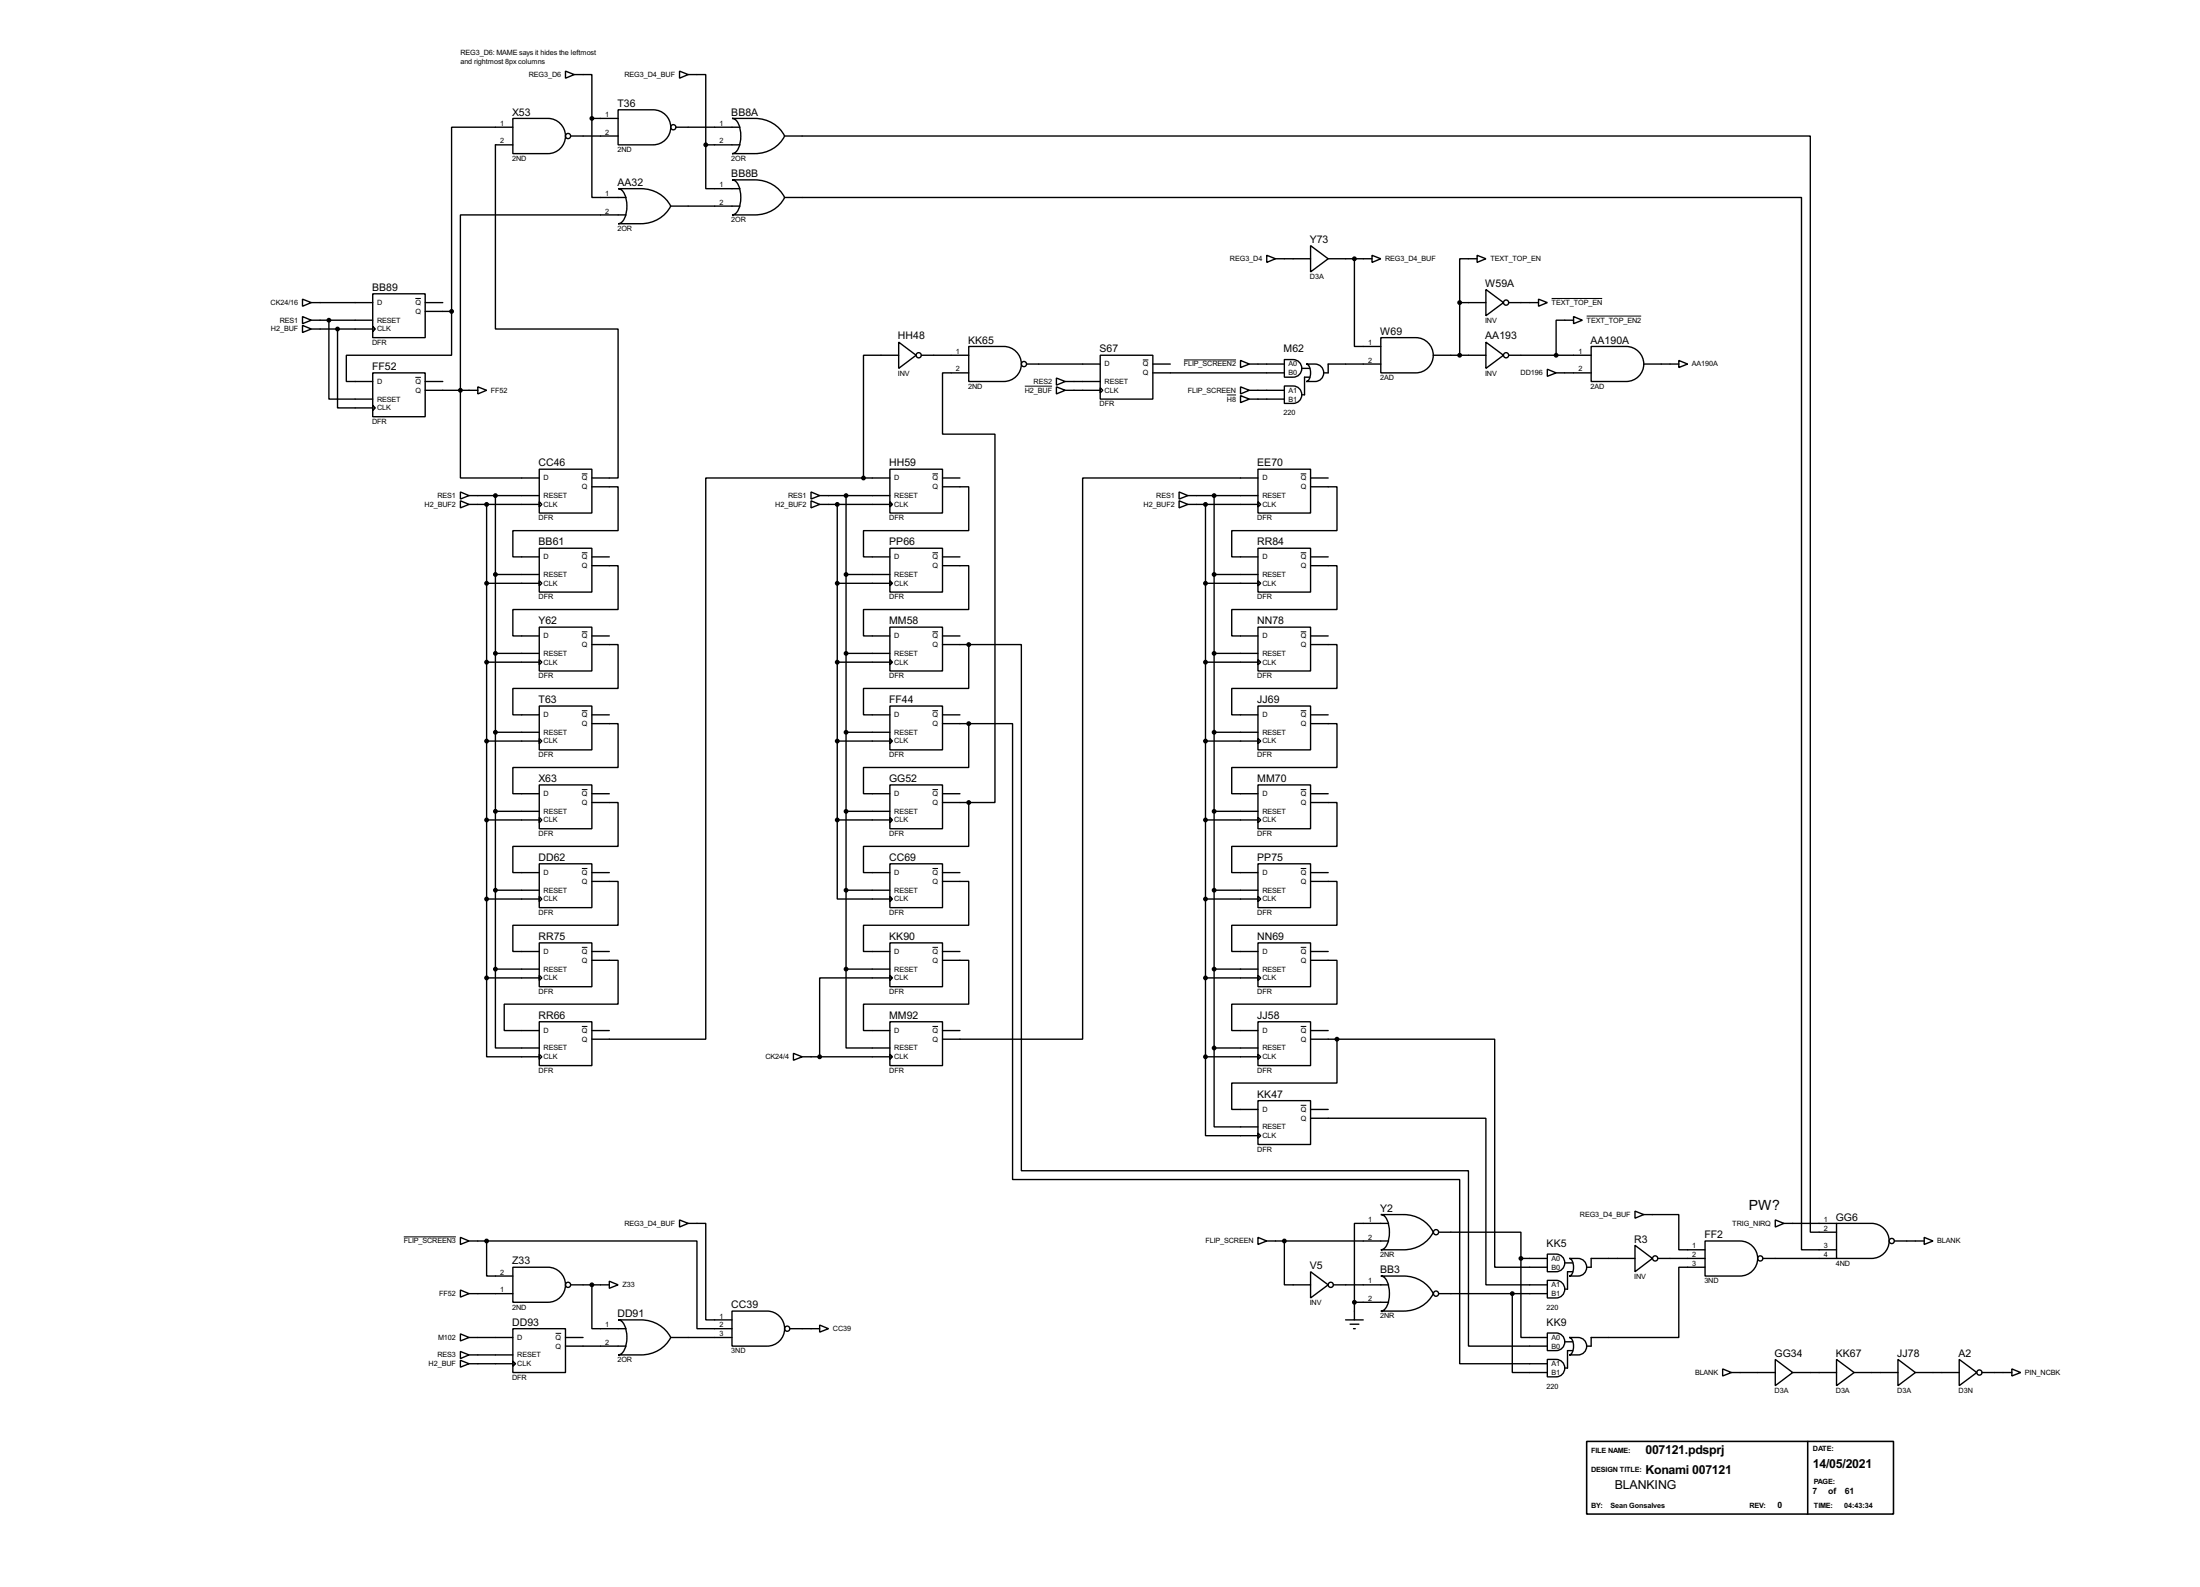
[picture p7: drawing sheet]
<svg xmlns="http://www.w3.org/2000/svg" width="637mm" height="460mm" viewBox="0 0 637 460" stroke-linecap="round" stroke-linejoin="round" font-family="sans-serif">
<g fill="none" stroke="#000" stroke-width=".4">
<path d="M148.6 34.3h10.2a5.1 5.1 0 0 1 5.1 5.1 5.1 5.1 0 0 1-5.1 5.1h-10.2zM148.6 36.9h-17.7v53.3M163.9 20.6l2.5 1-2.5 1.1zM165.4 39.4h13.7M166.4 21.6h5.1v12.7M171.5 34.3v22.9h9.9M171.5 34.3h7.6M179.1 31.8h10.2a5.1 5.1 0 0 1 5.1 5.1 5.1 5.1 0 0 1-5.1 5.1h-10.2zM195.9 36.9h18.5M196.9 20.6l2.5 1-2.5 1.1zM199.4 21.6h5.1v20.4M212.1 34.3h6.6a9.5 9.5 0 0 1 8.7 5.1 9.5 9.5 0 0 1-8.7 5.1h-6.6a3.2 3.2 0 0 0 2.4-3.1 7.8 7.8 0 0 0-1.3-6.7z"/>
<path d="M227.4 39.4h297.2v317.5h7.6M148.6 42h-5v53.3h35.5v43.2h-7.6M179.1 54.7h6.6a9.6 9.6 0 0 1 8.7 5 9.6 9.6 0 0 1-8.7 5.1h-6.6a3.2 3.2 0 0 0 2.4-3.1 7.6 7.6 0 0 0-1.4-6.6zM194.4 59.7h20M204.5 42v12.7h9.9M204.5 42h9.9M212.1 52.1h6.6a9.5 9.5 0 0 1 8.7 5.1 9.5 9.5 0 0 1-8.7 5.1h-6.6a3.2 3.2 0 0 0 2.4-3.2 7.8 7.8 0 0 0-1.3-6.6zM227.4 57.2h294.6v304.8h10.2M181.4 62.3h-48v76.2h22.9M367.1 74l2.5 1-2.5 1zM369.6 75h10.2M379.8 71.2l5.1 3.8-5.1 3.8z"/>
<path d="M384.9 75h12.7M392.5 75v25.4h7.6M397.6 74l2.5 1-2.5 1zM428 74l2.6 1-2.6 1zM428 75h-5v12.7M87.7 91.7l2.5 1.1-2.5 1zM87.7 94.3l2.5 1-2.5 1zM87.7 86.7l2.5 1-2.5 1zM90.2 87.7h17.8M90.2 95.3h17.8M90.2 92.8h17.8M95.3 92.8v22.8h12.7"/>
<path d="M97.8 95.3v22.9h10.2M108 85.1h15.2v12.7h-15.2zM108 94.5l.8 .8-.8 .8zM123.2 87.7h5.1M123.2 90.2h7.7M130.9 90.2v12.7h-30.5v7.6h7.6M260.4 99.1l5.1 3.8-5.1 3.8zM400.1 97.8h10.2a5.1 5.1 0 0 1 5 5.1 5.1 5.1 0 0 1-5 5.1h-10.2zM423 87.7h7.6M423 87.7v15.2M430.6 83.9l5.1 3.8-5.1 3.8zM430.6 99.1l5.1 3.8-5.1 3.8z"/>
<path d="M437.2 87.7h8.6M445.8 86.7l2.6 1-2.6 1zM456 91.7l2.5 1.1-2.5 1zM456 92.8h-5.1v10.1M108 108h15.2v12.7h-15.2zM108 117.4l.8 .8-.8 .7zM123.2 113.1h15.3M123.2 110.5h5.1M138.5 112.1l2.5 1-2.5 1zM260.4 102.9h-10.2v35.6M267 102.9h13.7M280.7 100.4h10.2a5.1 5.1 0 0 1 5.1 5 5.1 5.1 0 0 1-5.1 5.1h-10.2z"/>
<path d="M280.7 108h-7.6v17.8h15.2v106.7h-7.6M297.5 105.5h21.3M306.1 109.5l2.6 1-2.6 1.1zM306.1 112.1l2.6 1-2.6 1zM308.7 113.1h10.1M308.7 110.5h10.1M318.8 102.9h15.3v12.7h-15.3zM318.8 112.3l.8 .8-.8 .7zM334.1 105.5h5M334.1 108h38.1M359.5 104.4l2.5 1.1-2.5 1zM359.5 112.1l2.5 1-2.5 1z"/>
<path d="M359.5 114.6l2.5 1-2.5 1zM362 113.1h10.2M362 105.5h10.2M362 115.6h10.2M372.2 104.2a4.9 4.9 0 0 1 4.1 .5 2.56 2.56 0 0 1 .8 2.8 2.56 2.56 0 0 1-2.4 1.8h-2.5zM372.2 111.8a5 5 0 0 1 4.1 .5 2.53 2.53 0 0 1 .8 2.9 2.53 2.53 0 0 1-2.4 1.7h-2.5zM377.2 106.7h2.3M378.5 105.5a5 5 0 0 1 4.1 .5 2.53 2.53 0 0 1 .8 2.8 2.53 2.53 0 0 1-2.3 1.7h-2.6a3 3 0 0 0 1.1-3.8 1.41 1.41 0 0 0-1.1-1.2zM379.5 109.3h-1.5v5.1h-.8M400.1 105.5h-15.2v2.5h-1.3M415.3 102.9h15.3M437.2 102.9h23.9"/>
<path d="M448.4 107l2.5 1-2.5 1zM450.9 108h10.2M461.1 100.4h10.1a5.1 5.1 0 0 1 5.1 5 5.1 5.1 0 0 1-5.1 5.1h-10.1zM476.3 105.5h10.2M486.5 104.4l2.5 1.1-2.5 1zM156.3 135.9h15.2v12.7h-15.2zM250.2 138.5h-45.7v162.5h-33M250.2 138.5h7.7M257.9 135.9h15.2v12.7h-15.2zM273.1 138.5h5.1M364.5 135.9h15.3v12.7h-15.3zM364.5 138.5h-50.8v162.5h-40.6"/>
<path d="M379.8 138.5h5.1M133.4 142.5l2.5 1.1-2.5 1zM133.4 145.1l2.5 1-2.5 1zM135.9 146.1h20.4M135.9 143.6h20.4M141 146.1v137.2M143.6 143.6v137.1M156.3 145.3l.7 .8-.7 .8zM156.3 158.8h15.2v12.7h-15.2zM171.5 141h7.6v12.7h-30.5v7.6h7.7M235 142.5l2.5 1.1-2.5 1zM235 145.1l2.5 1-2.5 1z"/>
<path d="M237.5 146.1h20.4M237.5 143.6h20.4M242.6 146.1v91.4M245.2 143.6v137.1M257.9 145.3l.7 .8-.7 .8zM257.9 158.8h15.2v12.7h-15.2zM273.1 141h7.6v12.7h-30.5v7.6h7.7M341.7 142.5l2.5 1.1-2.5 1zM341.7 145.1l2.5 1-2.5 1zM344.2 146.1h20.3M344.2 143.6h20.3M349.3 146.1v160"/>
<path d="M351.8 143.6v160M364.5 145.3l.8 .8-.8 .8zM364.5 158.8h15.3v12.7h-15.3zM379.8 141h7.6v12.7h-30.5v7.6h7.6M141 169h15.3M143.6 166.4h12.7M156.3 168.2l.7 .8-.7 .7zM171.5 163.9h7.6v12.7h-30.5v7.6h7.7M171.5 161.3h5.1M242.6 169h15.3M245.2 166.4h12.7M257.9 168.2l.7 .8-.7 .7z"/>
<path d="M273.1 163.9h7.6v12.7h-30.5v7.6h7.7M273.1 161.3h5.1M349.3 169h15.2M351.8 166.4h12.7M364.5 168.2l.8 .8-.8 .7zM379.8 163.9h7.6v12.7h-30.5v7.6h7.6M379.8 161.3h5.1M141 191.8h15.3M143.6 189.3h12.7M156.3 181.7h15.2v12.7h-15.2zM156.3 191.1l.7 .7-.7 .8zM171.5 186.7h7.6v12.7h-30.5v7.7h7.7"/>
<path d="M171.5 184.2h5.1M242.6 191.8h15.3M245.2 189.3h12.7M257.9 181.7h15.2v12.7h-15.2zM257.9 191.1l.7 .7-.7 .8zM273.1 186.7h7.6M273.1 184.2h5.1M280.7 186.7v12.7h-30.5v7.7h7.7M280.7 186.7h15.3v152.4h129.5v50.8h22.9M349.3 191.8h15.2M351.8 189.3h12.7M364.5 181.7h15.3v12.7h-15.3z"/>
<path d="M364.5 191.1l.8 .7-.8 .8zM379.8 186.7h7.6v12.7h-30.5v7.7h7.6M379.8 184.2h5.1M141 214.7h15.3M143.6 212.1h12.7M156.3 204.5h15.2v12.7h-15.2zM156.3 213.9l.7 .8-.7 .7zM171.5 209.6h7.6v12.7h-30.5v7.6h7.7M171.5 207.1h5.1M242.6 214.7h15.3M245.2 212.1h12.7M257.9 204.5h15.2v12.7h-15.2z"/>
<path d="M257.9 213.9l.7 .8-.7 .7zM273.1 209.6h7.6M273.1 207.1h5.1M280.7 209.6v12.7h-30.5v7.6h7.7M280.7 209.6h12.7v132.1h129.6v53.3h25.4M349.3 214.7h15.2M351.8 212.1h12.7M364.5 204.5h15.3v12.7h-15.3zM364.5 213.9l.8 .8-.8 .7zM379.8 209.6h7.6v12.7h-30.5v7.6h7.6M379.8 207.1h5.1M141 237.5h15.3"/>
<path d="M143.6 235h12.7M156.3 227.4h15.2v12.7h-15.2zM156.3 236.8l.7 .7-.7 .8zM171.5 232.5h7.6v12.7h-30.5v7.6h7.7M171.5 229.9h5.1M242.6 237.5v22.9h15.3M242.6 237.5h15.3M245.2 235h12.7M257.9 227.4h15.2v12.7h-15.2zM257.9 236.8l.7 .7-.7 .8zM273.1 232.5h7.6M273.1 229.9h5.1"/>
<path d="M280.7 232.5v12.7h-30.5v7.6h7.7M349.3 237.5h15.2M351.8 235h12.7M364.5 227.4h15.3v12.7h-15.3zM364.5 236.8l.8 .7-.8 .8zM379.8 232.5h7.6v12.7h-30.5v7.6h7.6M379.8 229.9h5.1M143.6 257.9h12.7M156.3 250.2h15.2v12.7h-15.2zM156.3 259.6l.7 .8-.7 .8zM171.5 255.3h7.6v12.7h-30.5v7.6h7.7M171.5 252.8h5.1"/>
<path d="M245.2 257.9h12.7M257.9 250.2h15.2v12.7h-15.2zM257.9 259.6l.7 .8-.7 .8zM273.1 255.3h7.6v12.7h-30.5v7.6h7.7M273.1 252.8h5.1M351.8 257.9h12.7M364.5 250.2h15.3v12.7h-15.3zM364.5 259.6l.8 .8-.8 .8zM379.8 255.3h7.6v12.7h-30.5v7.6h7.6M379.8 252.8h5.1M141 260.4h15.3M156.3 273.1h15.2v12.7h-15.2z"/>
<path d="M171.5 278.2h7.6v12.7h-33v7.6h10.2M171.5 275.6h5.1M257.9 273.1h15.2v12.7h-15.2zM273.1 278.2h7.6v12.7h-30.5v7.6h7.7M273.1 275.6h5.1M349.3 260.4h15.2M364.5 273.1h15.3v12.7h-15.3zM379.8 278.2h7.6v12.7h-30.5v7.6h7.6M379.8 275.6h5.1M141 283.3v22.8h15.3M141 283.3h15.3M143.6 280.7v22.9h12.7"/>
<path d="M143.6 280.7h12.7M156.3 282.5l.7 .8-.7 .7zM156.3 296h15.2v12.7h-15.2zM171.5 298.5h5.1M245.2 280.7v22.9h12.7M245.2 280.7h12.7M257.9 282.5l.7 .8-.7 .7zM257.9 296h15.2v12.7h-15.2zM257.9 283.3h-20.4v22.8M273.1 298.5h5.1M349.3 283.3h15.2M351.8 280.7h12.7"/>
<path d="M364.5 282.5l.8 .8-.8 .7zM364.5 296h15.3v12.7h-15.3zM379.8 298.5h5.1M156.3 305.4l.7 .7-.7 .8zM229.9 305.1l2.6 1-2.6 1zM232.5 306.1h25.4M257.9 305.4l.7 .7-.7 .8zM349.3 306.1v22.9h15.2M349.3 306.1h15.2M351.8 303.6v22.8h12.7M351.8 303.6h12.7M364.5 305.4l.8 .7-.8 .8z"/>
<path d="M364.5 318.8h15.3v12.7h-15.3zM379.8 301h7.6M387.4 301v12.7h-30.5v7.7h7.6M387.4 301h45.7v66.1h15.3M364.5 328.2l.8 .8-.8 .7zM379.8 323.9h50.8v48.3h17.8M379.8 321.4h5.1M133.4 358.4l2.5 1.1-2.5 1zM135.9 359.5h5.1M141 359.5h61v25.4h10.1M141 359.5v10.1h7.6M196.9 353.4l2.5 1-2.5 1z"/>
<path d="M199.4 354.4h5.1v27.9h7.6M364.5 358.4l2.6 1.1-2.6 1zM367.1 359.5h35.3M372.2 359.5v12.7h7.6M400.1 351.8h6.6a9.5 9.5 0 0 1 8.6 5.1 9.5 9.5 0 0 1-8.6 5.1h-6.6a3.2 3.2 0 0 0 2.3-3.1 7.9 7.9 0 0 0-1.3-6.7zM402.4 354.4h-9.9v22.8M416.9 356.9h23.8v7.6M473.8 350.8l2.5 1-2.5 1.1zM476.3 351.8h10.2v10.2h7.6M494.1 359.5h10.1a5.1 5.1 0 0 1 5.1 5 5.1 5.1 0 0 1-5.1 5.1h-10.1zM514.4 353.4l2.5 1-2.5 1zM516.9 354.4h15.3"/>
<path d="M532.2 354.4h10.1a5.1 5.1 0 0 1 5.1 5 5.1 5.1 0 0 1-5.1 5.1h-10.1zM548.9 359.5h8.7M557.6 358.4l2.5 1.1-2.5 1zM133.4 373.7l2.5 1-2.5 1zM135.9 374.7h12.7M148.6 367.1h10.2a5.1 5.1 0 0 1 5.1 5 5.1 5.1 0 0 1-5.1 5.1h-10.2zM165.4 372.2h11.2M171.5 372.2v12.7h9.9M176.6 371.1l2.5 1.1-2.5 1zM212.1 379.8h10.2a5.1 5.1 0 0 1 5.1 5 5.1 5.1 0 0 1-5.1 5.1h-10.2zM379.8 368.4l5.1 3.8-5.1 3.8zM386.4 372.2h16"/>
<path d="M392.5 377.2h9.9M392.5 377.2v5.1M400.1 369.6h6.6a9.5 9.5 0 0 1 8.6 5.1 9.4 9.4 0 0 1-8.6 5.1h-6.6a3.2 3.2 0 0 0 2.3-3.2 7.9 7.9 0 0 0-1.3-6.6zM416.9 374.7h31.5M438.2 374.7v22.9h10.2M440.7 364.5v22.9h7.7M440.7 364.5h7.7M448.4 363.3a5 5 0 0 1 4.1 .5 2.57 2.57 0 0 1 .8 2.8 2.57 2.57 0 0 1-2.4 1.8h-2.5zM448.4 370.9a4.9 4.9 0 0 1 4.1 .5 2.56 2.56 0 0 1 .8 2.8 2.56 2.56 0 0 1-2.4 1.8h-2.5zM453.4 365.8h2.3M454.7 364.5a4.9 4.9 0 0 1 4.1 .6 2.56 2.56 0 0 1 .8 2.8 2.56 2.56 0 0 1-2.3 1.7h-2.6a2.24 2.24 0 0 0 1.3-2.5l-.2-1.3a1.45 1.45 0 0 0-1.1-1.3zM455.7 368.4h-1.5v5h-.8"/>
<path d="M473.8 360.7l5 3.8-5 3.9zM473.8 364.5h-12.7v2.6h-1.3M480.4 364.5h13.7M494.1 367.1h-7.6v20.3h-25.4v2.5h-1.3M510.8 364.5h21.4M133.4 394l2.5 1-2.5 1zM133.4 391.5l2.5 1-2.5 1zM133.4 386.4l2.5 1-2.5 1zM135.9 387.4h12.7M135.9 395h12.7M135.9 392.5h12.7M148.6 384.9h15.3v12.7h-15.3z"/>
<path d="M148.6 394.3l.8 .7-.8 .8zM163.9 389.9h17.5M163.9 387.4h5.1M179.1 382.3h6.6a9.6 9.6 0 0 1 8.7 5.1 9.6 9.6 0 0 1-8.7 5.1h-6.6a3.2 3.2 0 0 0 2.4-3.2 7.7 7.7 0 0 0-1.4-6.6zM194.4 387.4h17.7M228.9 384.9h8.6M237.5 383.8l2.6 1.1-2.6 1zM389.9 382.3h5.1M391.2 383.6h2.6M392.2 384.9h.5M448.4 386.1a5 5 0 0 1 4.1 .5 2.57 2.57 0 0 1 .8 2.9 2.57 2.57 0 0 1-2.4 1.7h-2.5zM448.4 393.8a5 5 0 0 1 4.1 .5 2.54 2.54 0 0 1 .8 2.8 2.54 2.54 0 0 1-2.4 1.7h-2.5z"/>
<path d="M453.4 388.7h2.3M454.7 387.4a5 5 0 0 1 4.1 .5 2.54 2.54 0 0 1 .8 2.8 2.54 2.54 0 0 1-2.3 1.8h-2.6a2.24 2.24 0 0 0 1.3-2.6l-.2-1.3a1.41 1.41 0 0 0-1.1-1.2zM455.7 391.2h-1.5v5.1h-.8M499.2 396.5l2.5 1.1-2.5 1zM501.7 397.6h12.7M514.4 393.8l5.1 3.8-5.1 3.8zM519.5 397.6h12.7M532.2 393.8l5.1 3.8-5.1 3.8zM537.3 397.6h12.7M550 393.8l5 3.8-5 3.8zM555 397.6h12.7M567.7 393.8l5.1 3.8-5.1 3.8z"/>
<path d="M574.3 397.6h8.7M583 396.5l2.5 1.1-2.5 1z"/>
<circle cx="164.6" cy="39.4" r=".75"/>
<circle cx="195.1" cy="36.9" r=".75"/>
<circle cx="436.4" cy="87.7" r=".75"/>
<circle cx="266.2" cy="102.9" r=".75"/>
<circle cx="296.7" cy="105.5" r=".75"/>
<circle cx="436.4" cy="102.9" r=".75"/>
<circle cx="416.1" cy="356.9" r=".75"/>
<circle cx="548.1" cy="359.5" r=".75"/>
<circle cx="164.6" cy="372.2" r=".75"/>
<circle cx="385.6" cy="372.2" r=".75"/>
<circle cx="416.1" cy="374.7" r=".75"/>
<circle cx="479.6" cy="364.5" r=".75"/>
<circle cx="510" cy="364.5" r=".75"/>
<circle cx="228.1" cy="384.9" r=".75"/>
<circle cx="573.5" cy="397.6" r=".75"/>
</g>
<g fill="none" stroke="#000" stroke-width=".29">
<path d="M120.4 86.5h1.6M449.6 86.5h14.7M459.8 91.6h15.8M120.4 109.3h1.6M297 111.9h7.9M331.2 104.3h1.6M343.1 104.3h15.1M355.5 114.4h2.7M168.6 137.3h1.6M270.2 137.3h1.6M376.9 137.3h1.6M168.6 160.1h1.6"/>
<path d="M270.2 160.1h1.6M376.9 160.1h1.6M168.6 183h1.6M270.2 183h1.6M376.9 183h1.6M168.6 205.9h1.6M270.2 205.9h1.6M376.9 205.9h1.6M168.6 228.7h1.6M270.2 228.7h1.6M376.9 228.7h1.6M168.6 251.6h1.6"/>
<path d="M270.2 251.6h1.6M376.9 251.6h1.6M168.6 274.4h1.6M270.2 274.4h1.6M376.9 274.4h1.6M168.6 297.3h1.6M270.2 297.3h1.6M376.9 297.3h1.6M376.9 320.2h1.6M117 358.3h15.1M161 386.2h1.6"/>
</g>
<g fill="#000" stroke="#000" stroke-width=".4">
<circle cx="171.5" cy="34.3" r=".5"/>
<circle cx="204.5" cy="42" r=".5"/>
<circle cx="392.4" cy="75" r=".5"/>
<circle cx="95.3" cy="92.8" r=".5"/>
<circle cx="97.8" cy="95.3" r=".5"/>
<circle cx="130.8" cy="90.2" r=".5"/>
<circle cx="422.9" cy="87.7" r=".5"/>
<circle cx="133.4" cy="113.1" r=".5"/>
<circle cx="422.9" cy="102.9" r=".5"/>
<circle cx="450.9" cy="102.9" r=".5"/>
<circle cx="250.2" cy="138.5" r=".5"/>
<circle cx="141" cy="146.1" r=".5"/>
<circle cx="143.5" cy="143.6" r=".5"/>
<circle cx="242.6" cy="146.1" r=".5"/>
<circle cx="245.1" cy="143.6" r=".5"/>
<circle cx="349.3" cy="146.1" r=".5"/>
<circle cx="351.8" cy="143.6" r=".5"/>
<circle cx="141" cy="169" r=".5"/>
<circle cx="143.5" cy="166.4" r=".5"/>
<circle cx="242.6" cy="169" r=".5"/>
<circle cx="245.1" cy="166.4" r=".5"/>
<circle cx="349.3" cy="169" r=".5"/>
<circle cx="351.8" cy="166.4" r=".5"/>
<circle cx="141" cy="191.8" r=".5"/>
<circle cx="143.5" cy="189.3" r=".5"/>
<circle cx="242.6" cy="191.8" r=".5"/>
<circle cx="245.1" cy="189.3" r=".5"/>
<circle cx="280.7" cy="186.7" r=".5"/>
<circle cx="349.3" cy="191.8" r=".5"/>
<circle cx="351.8" cy="189.3" r=".5"/>
<circle cx="141" cy="214.7" r=".5"/>
<circle cx="143.5" cy="212.1" r=".5"/>
<circle cx="242.6" cy="214.7" r=".5"/>
<circle cx="245.1" cy="212.1" r=".5"/>
<circle cx="280.7" cy="209.6" r=".5"/>
<circle cx="349.3" cy="214.7" r=".5"/>
<circle cx="351.8" cy="212.1" r=".5"/>
<circle cx="141" cy="237.5" r=".5"/>
<circle cx="143.5" cy="235" r=".5"/>
<circle cx="242.6" cy="237.5" r=".5"/>
<circle cx="245.1" cy="235" r=".5"/>
<circle cx="280.7" cy="232.5" r=".5"/>
<circle cx="349.3" cy="237.5" r=".5"/>
<circle cx="351.8" cy="235" r=".5"/>
<circle cx="143.5" cy="257.9" r=".5"/>
<circle cx="245.1" cy="257.9" r=".5"/>
<circle cx="351.8" cy="257.9" r=".5"/>
<circle cx="141" cy="260.4" r=".5"/>
<circle cx="349.3" cy="260.4" r=".5"/>
<circle cx="141" cy="283.3" r=".5"/>
<circle cx="143.5" cy="280.7" r=".5"/>
<circle cx="245.1" cy="280.7" r=".5"/>
<circle cx="349.3" cy="283.3" r=".5"/>
<circle cx="351.8" cy="280.7" r=".5"/>
<circle cx="237.5" cy="306.1" r=".5"/>
<circle cx="349.3" cy="306.1" r=".5"/>
<circle cx="351.8" cy="303.6" r=".5"/>
<circle cx="387.4" cy="301" r=".5"/>
<circle cx="141" cy="359.5" r=".5"/>
<circle cx="372.1" cy="359.5" r=".5"/>
<circle cx="171.5" cy="372.2" r=".5"/>
<circle cx="392.4" cy="377.2" r=".5"/>
<circle cx="438.2" cy="374.7" r=".5"/>
<circle cx="440.7" cy="364.5" r=".5"/>
</g>
<path d="M459.8 417.5h88.9v21.1h-88.9zM523.8 417.5v21.1" fill="none" stroke="#000" stroke-width=".45"/>
<text font-size="4.6" x="506.8" y="350.4">PW?</text>
<g font-size="4">
<text x="476.8" y="421.1">007121.pdsprj</text>
<text x="525.3" y="425.1">14/05/2021</text>
<text x="467.9" y="431.2">BLANKING</text>
<text x="476.8" y="426.8">Konami 007121</text>
</g>
<g font-size="3.4">
<text x="148.4" y="33.5">X53</text>
<text x="178.9" y="31">T36</text>
<text x="211.9" y="33.5">BB8A</text>
<text x="178.9" y="53.8">AA32</text>
<text x="211.9" y="51.3">BB8B</text>
<text x="379.6" y="70.4">Y73</text>
<text x="430.4" y="83.1">W59A</text>
<text x="107.8" y="84.3">BB89</text>
<text x="260.2" y="98.3">HH48</text>
<text x="280.5" y="99.5">KK65</text>
<text x="399.9" y="97">W69</text>
<text x="430.4" y="98.3">AA193</text>
<text x="460.9" y="99.5">AA190A</text>
<text x="107.8" y="107.2">FF52</text>
<text x="318.6" y="102.1">S67</text>
<text x="372" y="102.1">M62</text>
<text x="156.1" y="135.1">CC46</text>
<text x="257.7" y="135.1">HH59</text>
<text x="364.3" y="135.1">EE70</text>
<text x="156.1" y="158">BB61</text>
<text x="257.7" y="158">PP66</text>
<text x="364.3" y="158">RR84</text>
<text x="156.1" y="180.9">Y62</text>
<text x="257.7" y="180.9">MM58</text>
<text x="364.3" y="180.9">NN78</text>
<text x="156.1" y="203.7">T63</text>
<text x="257.7" y="203.7">FF44</text>
<text x="364.3" y="203.7">JJ69</text>
<text x="156.1" y="226.6">X63</text>
<text x="257.7" y="226.6">GG52</text>
<text x="364.3" y="226.6">MM70</text>
<text x="156.1" y="249.4">DD62</text>
<text x="257.7" y="249.4">CC69</text>
<text x="364.3" y="249.4">PP75</text>
<text x="156.1" y="272.3">RR75</text>
<text x="257.7" y="272.3">KK90</text>
<text x="364.3" y="272.3">NN69</text>
<text x="156.1" y="295.2">RR66</text>
<text x="257.7" y="295.2">MM92</text>
<text x="364.3" y="295.2">JJ58</text>
<text x="364.3" y="318">KK47</text>
<text x="399.9" y="351">Y2</text>
<text x="532" y="353.6">GG6</text>
<text x="473.6" y="359.9">R3</text>
<text x="493.9" y="358.7">FF2</text>
<text x="448.2" y="361.2">KK5</text>
<text x="148.4" y="366.3">Z33</text>
<text x="379.6" y="367.6">V5</text>
<text x="399.9" y="368.8">BB3</text>
<text x="178.9" y="381.5">DD91</text>
<text x="211.9" y="379">CC39</text>
<text x="148.4" y="384.1">DD93</text>
<text x="448.2" y="384.1">KK9</text>
<text x="514.2" y="393">GG34</text>
<text x="532" y="393">KK67</text>
<text x="549.8" y="393">JJ78</text>
<text x="567.5" y="393">A2</text>
</g>
<g font-size="2.8">
<text x="515" y="436.9">0</text>
<text x="525.2" y="432.8">7</text>
<text x="529.8" y="432.8">of</text>
<text x="534.6" y="432.8">61</text>
</g>
<g font-size="2.4">
<text x="133.4" y="15.9">REG3_D6: MAME says it hides the leftmost</text>
<text x="133.4" y="18.4">and rightmost 8px columns</text>
<text x="153.2" y="22.3">REG3_D6</text>
<text x="181" y="22.3">REG3_D4_BUF</text>
<text x="175.4" y="33.9">1</text>
<text x="145" y="36.5">1</text>
<text x="145" y="41.6">2</text>
<text x="175.4" y="39">2</text>
<text x="208.5" y="36.5">1</text>
<text x="208.5" y="41.6">2</text>
<text x="148.4" y="46.6">2ND</text>
<text x="178.9" y="44.1">2ND</text>
<text x="211.9" y="46.6">2OR</text>
<text x="175.4" y="56.8">1</text>
<text x="208.5" y="54.3">1</text>
<text x="208.5" y="59.3">2</text>
<text x="175.4" y="61.9">2</text>
<text x="211.9" y="64.3">2OR</text>
<text x="178.9" y="66.9">2OR</text>
<text x="356.4" y="75.6">REG3_D4</text>
<text x="401.4" y="75.6">REG3_D4_BUF</text>
<text x="431.9" y="75.6">TEXT_TOP_EN</text>
<text x="379.6" y="80.9">D3A</text>
<text x="78.4" y="88.3">CK24/16</text>
<text x="109.3" y="88.3">D</text>
<text x="120.4" y="88.3">Q</text>
<text x="449.6" y="88.3">TEXT_TOP_EN</text>
<text x="78.5" y="96">H2_BUF</text>
<text x="81.1" y="93.5">RES1</text>
<text x="109.3" y="93.5">RESET</text>
<text x="109.3" y="96">CLK</text>
<text x="120.4" y="90.9">Q</text>
<text x="430.4" y="93.6">INV</text>
<text x="459.8" y="93.5">TEXT_TOP_EN2</text>
<text x="107.8" y="99.9">DFR</text>
<text x="396.4" y="100">1</text>
<text x="277" y="102.5">1</text>
<text x="277" y="107.6">2</text>
<text x="320.1" y="106.2">D</text>
<text x="331.2" y="106.2">Q</text>
<text x="343.1" y="106.2">FLIP_SCREEN2</text>
<text x="373.4" y="106.2">A0</text>
<text x="396.4" y="105.1">2</text>
<text x="457.4" y="102.5">1</text>
<text x="457.4" y="107.6">2</text>
<text x="490.3" y="106.2">AA190A</text>
<text x="109.3" y="111.2">D</text>
<text x="120.4" y="111.2">Q</text>
<text x="120.4" y="113.7">Q</text>
<text x="142.3" y="113.7">FF52</text>
<text x="260.2" y="108.8">INV</text>
<text x="280.5" y="112.6">2ND</text>
<text x="297" y="113.7">H2_BUF</text>
<text x="299.5" y="111.2">RES2</text>
<text x="320.1" y="111.2">RESET</text>
<text x="320.1" y="113.7">CLK</text>
<text x="331.2" y="108.7">Q</text>
<text x="344.2" y="113.7">FLIP_SCREEN</text>
<text x="373.4" y="108.7">B0</text>
<text x="373.4" y="113.7">A1</text>
<text x="399.9" y="110.1">2AD</text>
<text x="430.4" y="108.8">INV</text>
<text x="440.6" y="108.7">DD196</text>
<text x="460.9" y="112.6">2AD</text>
<text x="109.3" y="116.3">RESET</text>
<text x="109.3" y="118.9">CLK</text>
<text x="318.6" y="117.7">DFR</text>
<text x="355.5" y="116.3">H8</text>
<text x="373.4" y="116.3">B1</text>
<text x="107.8" y="122.8">DFR</text>
<text x="372" y="120.3">220</text>
<text x="157.5" y="139.2">D</text>
<text x="168.6" y="139.2">Q</text>
<text x="168.6" y="141.7">Q</text>
<text x="259.1" y="139.2">D</text>
<text x="270.2" y="139.2">Q</text>
<text x="270.2" y="141.7">Q</text>
<text x="365.8" y="139.2">D</text>
<text x="376.9" y="139.2">Q</text>
<text x="376.9" y="141.7">Q</text>
<text x="123.1" y="146.8">H2_BUF2</text>
<text x="126.8" y="144.3">RES1</text>
<text x="157.5" y="144.3">RESET</text>
<text x="157.5" y="146.8">CLK</text>
<text x="224.7" y="146.8">H2_BUF2</text>
<text x="228.4" y="144.3">RES1</text>
<text x="259.1" y="144.3">RESET</text>
<text x="259.1" y="146.8">CLK</text>
<text x="331.4" y="146.8">H2_BUF2</text>
<text x="335.1" y="144.3">RES1</text>
<text x="365.8" y="144.3">RESET</text>
<text x="365.8" y="146.8">CLK</text>
<text x="156.1" y="150.7">DFR</text>
<text x="257.7" y="150.7">DFR</text>
<text x="364.3" y="150.7">DFR</text>
<text x="157.5" y="167.1">RESET</text>
<text x="157.5" y="162">D</text>
<text x="168.6" y="162">Q</text>
<text x="168.6" y="164.6">Q</text>
<text x="259.1" y="167.1">RESET</text>
<text x="259.1" y="162">D</text>
<text x="270.2" y="162">Q</text>
<text x="270.2" y="164.6">Q</text>
<text x="365.8" y="167.1">RESET</text>
<text x="365.8" y="162">D</text>
<text x="376.9" y="162">Q</text>
<text x="376.9" y="164.6">Q</text>
<text x="156.1" y="173.6">DFR</text>
<text x="157.5" y="169.7">CLK</text>
<text x="257.7" y="173.6">DFR</text>
<text x="259.1" y="169.7">CLK</text>
<text x="364.3" y="173.6">DFR</text>
<text x="365.8" y="169.7">CLK</text>
<text x="157.5" y="184.9">D</text>
<text x="168.6" y="184.9">Q</text>
<text x="259.1" y="184.9">D</text>
<text x="270.2" y="184.9">Q</text>
<text x="365.8" y="184.9">D</text>
<text x="376.9" y="184.9">Q</text>
<text x="157.5" y="190">RESET</text>
<text x="168.6" y="187.4">Q</text>
<text x="259.1" y="190">RESET</text>
<text x="270.2" y="187.4">Q</text>
<text x="365.8" y="190">RESET</text>
<text x="376.9" y="187.4">Q</text>
<text x="156.1" y="196.5">DFR</text>
<text x="157.5" y="192.5">CLK</text>
<text x="257.7" y="196.5">DFR</text>
<text x="259.1" y="192.5">CLK</text>
<text x="364.3" y="196.5">DFR</text>
<text x="365.8" y="192.5">CLK</text>
<text x="157.5" y="207.8">D</text>
<text x="168.6" y="207.8">Q</text>
<text x="259.1" y="207.8">D</text>
<text x="270.2" y="207.8">Q</text>
<text x="365.8" y="207.8">D</text>
<text x="376.9" y="207.8">Q</text>
<text x="157.5" y="212.8">RESET</text>
<text x="157.5" y="215.4">CLK</text>
<text x="168.6" y="210.3">Q</text>
<text x="259.1" y="212.8">RESET</text>
<text x="259.1" y="215.4">CLK</text>
<text x="270.2" y="210.3">Q</text>
<text x="365.8" y="212.8">RESET</text>
<text x="365.8" y="215.4">CLK</text>
<text x="376.9" y="210.3">Q</text>
<text x="156.1" y="219.3">DFR</text>
<text x="257.7" y="219.3">DFR</text>
<text x="364.3" y="219.3">DFR</text>
<text x="157.5" y="230.6">D</text>
<text x="168.6" y="230.6">Q</text>
<text x="168.6" y="233.2">Q</text>
<text x="259.1" y="230.6">D</text>
<text x="270.2" y="230.6">Q</text>
<text x="270.2" y="233.2">Q</text>
<text x="365.8" y="230.6">D</text>
<text x="376.9" y="230.6">Q</text>
<text x="376.9" y="233.2">Q</text>
<text x="157.5" y="235.7">RESET</text>
<text x="157.5" y="238.2">CLK</text>
<text x="259.1" y="235.7">RESET</text>
<text x="259.1" y="238.2">CLK</text>
<text x="365.8" y="235.7">RESET</text>
<text x="365.8" y="238.2">CLK</text>
<text x="156.1" y="242.2">DFR</text>
<text x="257.7" y="242.2">DFR</text>
<text x="364.3" y="242.2">DFR</text>
<text x="157.5" y="253.5">D</text>
<text x="168.6" y="253.5">Q</text>
<text x="168.6" y="256">Q</text>
<text x="259.1" y="253.5">D</text>
<text x="270.2" y="253.5">Q</text>
<text x="270.2" y="256">Q</text>
<text x="365.8" y="253.5">D</text>
<text x="376.9" y="253.5">Q</text>
<text x="376.9" y="256">Q</text>
<text x="157.5" y="258.6">RESET</text>
<text x="157.5" y="261.1">CLK</text>
<text x="259.1" y="258.6">RESET</text>
<text x="259.1" y="261.1">CLK</text>
<text x="365.8" y="258.6">RESET</text>
<text x="365.8" y="261.1">CLK</text>
<text x="156.1" y="265">DFR</text>
<text x="257.7" y="265">DFR</text>
<text x="364.3" y="265">DFR</text>
<text x="157.5" y="281.4">RESET</text>
<text x="157.5" y="276.3">D</text>
<text x="168.6" y="276.3">Q</text>
<text x="168.6" y="278.9">Q</text>
<text x="259.1" y="281.4">RESET</text>
<text x="259.1" y="276.3">D</text>
<text x="270.2" y="276.3">Q</text>
<text x="270.2" y="278.9">Q</text>
<text x="365.8" y="281.4">RESET</text>
<text x="365.8" y="276.3">D</text>
<text x="376.9" y="276.3">Q</text>
<text x="376.9" y="278.9">Q</text>
<text x="156.1" y="287.9">DFR</text>
<text x="157.5" y="284">CLK</text>
<text x="257.7" y="287.9">DFR</text>
<text x="259.1" y="284">CLK</text>
<text x="364.3" y="287.9">DFR</text>
<text x="365.8" y="284">CLK</text>
<text x="157.5" y="299.2">D</text>
<text x="168.6" y="299.2">Q</text>
<text x="259.1" y="299.2">D</text>
<text x="270.2" y="299.2">Q</text>
<text x="365.8" y="299.2">D</text>
<text x="376.9" y="299.2">Q</text>
<text x="157.5" y="304.3">RESET</text>
<text x="168.6" y="301.7">Q</text>
<text x="259.1" y="304.3">RESET</text>
<text x="270.2" y="301.7">Q</text>
<text x="365.8" y="304.3">RESET</text>
<text x="376.9" y="301.7">Q</text>
<text x="156.1" y="310.8">DFR</text>
<text x="157.5" y="306.8">CLK</text>
<text x="221.8" y="306.8">CK24/4</text>
<text x="257.7" y="310.8">DFR</text>
<text x="259.1" y="306.8">CLK</text>
<text x="364.3" y="310.8">DFR</text>
<text x="365.8" y="306.8">CLK</text>
<text x="365.8" y="322.1">D</text>
<text x="376.9" y="322.1">Q</text>
<text x="365.8" y="327.1">RESET</text>
<text x="365.8" y="329.7">CLK</text>
<text x="376.9" y="324.6">Q</text>
<text x="364.3" y="333.6">DFR</text>
<text x="396.4" y="354">1</text>
<text x="457.8" y="352.5">REG3_D4_BUF</text>
<text x="528.5" y="354">1</text>
<text x="181" y="355.1">REG3_D4_BUF</text>
<text x="396.4" y="359.1">2</text>
<text x="502" y="355.1">TRIG_NIRQ</text>
<text x="528.5" y="356.5">2</text>
<text x="117" y="360.2">FLIP_SCREEN3</text>
<text x="349.3" y="360.2">FLIP_SCREEN</text>
<text x="399.9" y="364.1">2NR</text>
<text x="449.6" y="365.2">A0</text>
<text x="490.4" y="361.6">1</text>
<text x="490.4" y="364.1">2</text>
<text x="528.5" y="361.6">3</text>
<text x="528.5" y="364.1">4</text>
<text x="561.4" y="360.2">BLANK</text>
<text x="145" y="369.2">2</text>
<text x="396.4" y="371.8">1</text>
<text x="449.6" y="367.8">B0</text>
<text x="473.6" y="370.4">INV</text>
<text x="490.4" y="366.7">3</text>
<text x="493.9" y="371.7">3ND</text>
<text x="532" y="366.6">4ND</text>
<text x="127.3" y="375.4">FF52</text>
<text x="145" y="374.3">1</text>
<text x="180.4" y="372.9">Z33</text>
<text x="396.4" y="376.8">2</text>
<text x="449.6" y="372.9">A1</text>
<text x="449.6" y="375.4">B1</text>
<text x="148.4" y="379.3">2ND</text>
<text x="208.5" y="381.9">1</text>
<text x="379.6" y="378.1">INV</text>
<text x="399.9" y="381.9">2NR</text>
<text x="448.2" y="379.3">220</text>
<text x="127" y="388.1">M102</text>
<text x="149.9" y="388.1">D</text>
<text x="161" y="388.1">Q</text>
<text x="175.4" y="384.5">1</text>
<text x="175.4" y="389.5">2</text>
<text x="208.5" y="384.5">2</text>
<text x="208.5" y="387">3</text>
<text x="241.4" y="385.6">CC39</text>
<text x="449.6" y="388.1">A0</text>
<text x="124.2" y="395.7">H2_BUF</text>
<text x="126.8" y="393.2">RES3</text>
<text x="149.9" y="393.2">RESET</text>
<text x="149.9" y="395.7">CLK</text>
<text x="161" y="390.6">Q</text>
<text x="178.9" y="394.6">2OR</text>
<text x="211.9" y="392">3ND</text>
<text x="449.6" y="390.6">B0</text>
<text x="449.6" y="395.7">A1</text>
<text x="148.4" y="399.7">DFR</text>
<text x="449.6" y="398.3">B1</text>
<text x="491.2" y="398.3">BLANK</text>
<text x="586.8" y="398.3">PIN_NCBK</text>
<text x="448.2" y="402.2">220</text>
<text x="514.2" y="403.5">D3A</text>
<text x="532" y="403.5">D3A</text>
<text x="549.8" y="403.5">D3A</text>
<text x="567.5" y="403.5">D3N</text>
<text x="461.1" y="420.9">FILE NAME:</text>
<text x="525.3" y="420.4">DATE:</text>
<text x="461.1" y="426.3">DESIGN TITLE:</text>
<text x="525.6" y="429.8">PAGE:</text>
<text x="461.1" y="436.7">BY:</text>
<text x="466.7" y="436.7">Sean Gonsalves</text>
<text x="506.9" y="436.7">REV:</text>
<text x="525.6" y="436.7">TIME:</text>
<text x="534.4" y="436.7">04:43:34</text>
</g>
</svg>
